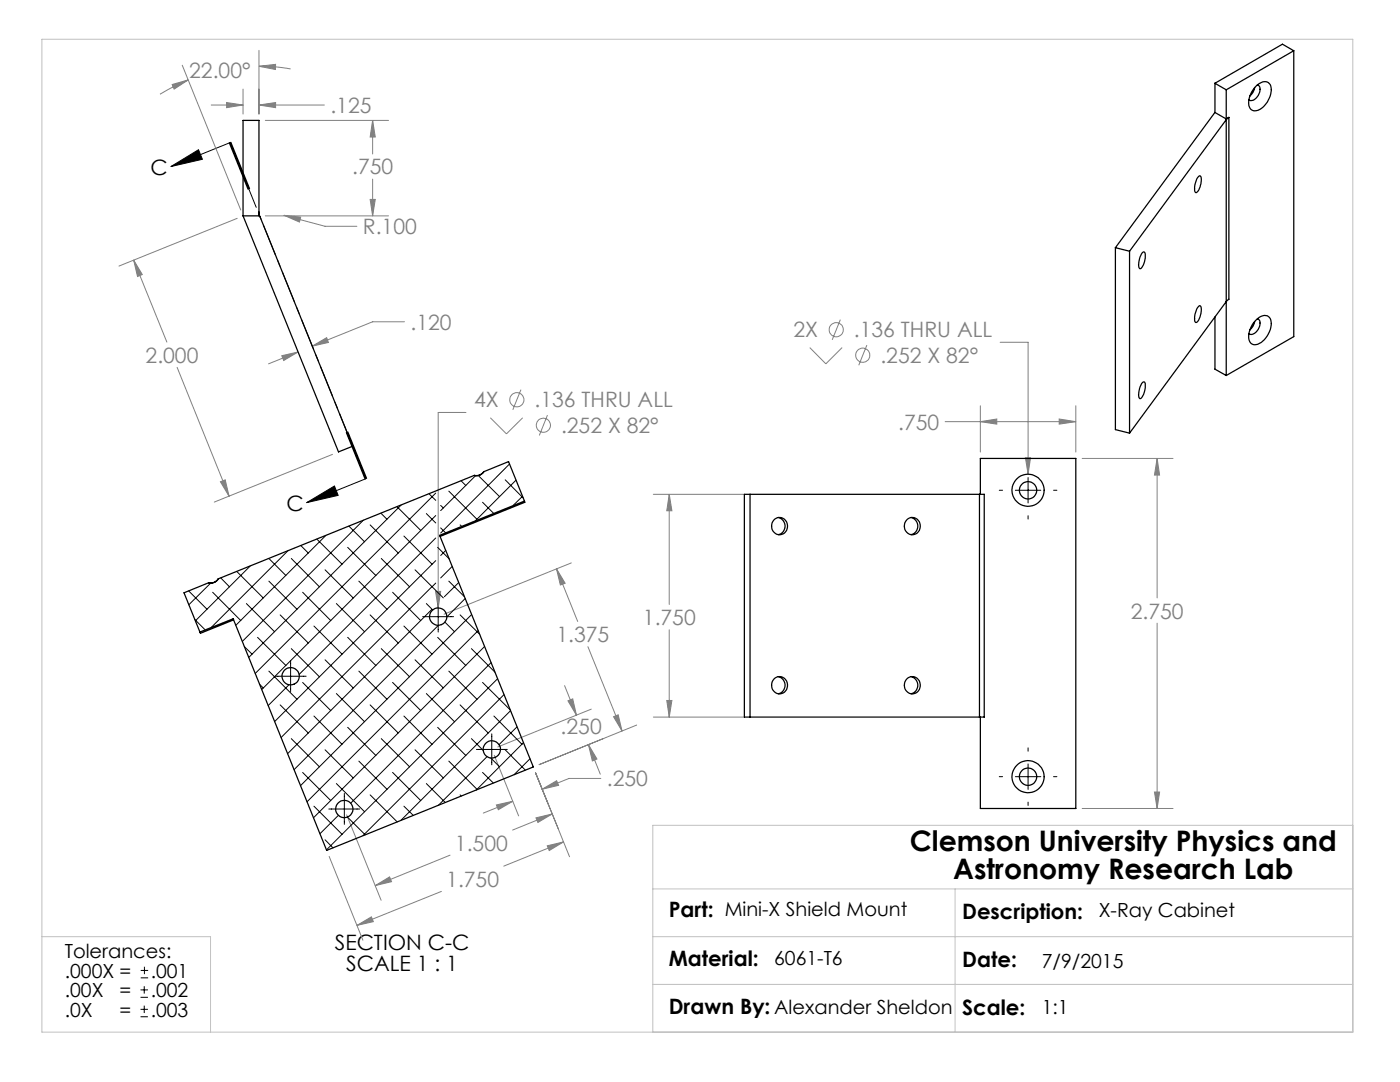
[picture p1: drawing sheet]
<svg xmlns="http://www.w3.org/2000/svg" width="279mm" height="216mm" viewBox="0 0 279 216" stroke-linecap="round" stroke-linejoin="round" font-family="sans-serif">
<g fill="none" stroke="#808080" stroke-width=".2">
<path d="M34.4 16.9l3.2-1-2.9 1.9zM36.4 13l11.6 28.9M37.6 15.9l-3.6 1.7-2.1 1.2M48.5 17.8v5M51.7 13.2l3.3-.4v1.1zM51.7 13.2a31.5 31.5 0 0 1 6.3 .6M51.7 10.1v12.7M42.2 21h6.3M45.2 20.5l3.3 .5-3.3 .5zM51.7 21l3.3-.5v1zM51.7 21h13M53 24h24.5"/>
<path d="M73.9 39.8h1l-.5 3.3zM74.4 24l.5 3.3h-1zM74.4 24v6.7M74.4 35.7v7.4M26.7 51.9l1.7 2.9-1 .4zM26.7 51.9l6.6 16.4M47.3 43.6l-23.6 9.5M53 43.1h24.5M56.7 43l3.3 .3-.2 1zM56.7 43l8.2 2.2h6.3M35.3 73.3l10.4 25.7M56.2 71l3.3-.8-2.9 1.7z"/>
<path d="M59.5 70.2l-5.9 2.4M62.3 69.1l2.9-1.7 .3 .9zM80.7 64.2h-6.3l-12.1 4.9M104 77.8l-1.7 4M161.6 69.4l3.2 3.2 3.3-3.2M167.7 63.8l-1.6 4M173 68.9l-1.6 4M199.6 68.3h5.6v26.3M44 96.1l.9-.4 .8 3.3zM66.4 90.7l-23.6 9.5M93 82.3h-5.5v39M97.9 83.4l3.2 3.2 3.2-3.2"/>
<path d="M109.3 82.8l-1.7 4.1M130.4 98.6h18M133.6 98.6l.5 3.3h-1zM133.6 98.6v22M188.6 84.1h26.1M195.7 84.1l3.2-.5v1zM195.7 81v9.2M204.6 91.3h1.1l-.5 3.3zM211.4 83.6l3.3 .5-3.3 .5zM214.7 81v9.2M216 91.5h18.1M230.9 91.5l.5 3.3h-1z"/>
<path d="M230.9 91.5v27.8M86.9 118h1l-.4 3.3zM111.1 113.5l1.7 2.9-1 .3zM111.1 113.5l4.2 10.5M114 112.3l-25.4 10.3M112.7 136.8l2.3 5.9M113.3 139.8l1-.3 .7 3.2zM117.3 129l6.8 16.9M133.1 139.8h1l-.5 3.3zM133.6 125.7v17.4M230.9 124.4v36.9M98.6 150.7l4.9 12.1"/>
<path d="M102.3 159.9l-5.9 2.3M108.2 157.5l2.9-1.7 .4 .9zM117.4 148.6l1.7 2.8-.9 .4zM117.4 148.6l2.4 5.9M118 141.5l-18.7 7.5M119.9 155.3h-6.3l-5.4 2.2M122.4 143l1-.4 .7 3.3zM127.1 144.7l-19.5 7.9M130.4 143.1h18M230.4 158h1l-.5 3.3zM65.7 170.9l6.7 16.7M69.2 162.6l6.9 17"/>
<path d="M74.9 176.7l2.9-1.7 .3 .9zM88.1 177.9l-16.8 6.7M89.8 170.6l-14.9 6.1M99.1 160.6l3.2-.7-2.9 1.7zM107 163.2l3.2-.8-2.8 1.7zM109.2 168.8l3.3-.8-2.9 1.7zM109.4 160.4l-2.5-6.2 6.8 16.8M110.2 162.4l-7.9 3.2M112.5 168l-12 4.8M216 161.3h18.1M71.3 184.6l2.8-1.6 .4 .9z"/>
<circle cx="103.2" cy="79.8" r="1.41"/>
<circle cx="166.9" cy="65.8" r="1.41"/>
<circle cx="172.2" cy="70.9" r="1.41"/>
<circle cx="108.4" cy="84.9" r="1.41"/>
</g>
<g fill="none" stroke="#000" stroke-width=".2">
<path d="M34.1 33.2l5.5-3.3 .8 1.9zM45.7 28.5l3.8 9.3zM45.9 28.5l-11.8 4.7M45.9 28.4l3.8 9.3M46.1 28.4l3.7 9.2M69.1 86.3l3.7 9.3M69.3 86.2l3.7 9.3M69.4 86.2l3.8 9.3M73 95.5l-11.8 4.8M199.4 97.8h.7M202.6 97.8h5.1M205.2 92.1v.6"/>
<path d="M205.2 95.3v5.1M210.3 97.8h.6M61.2 100.3l5.5-3.3 .8 1.8zM87.5 119.9v6.2M205.2 102.9v.7M54.9 134.9h6.2M58 131.8v6.2M84.3 123h6.2M68.7 158.3v6.2M95.1 149.5h6.1M98.1 146.4v6.2M199.4 155h.7"/>
<path d="M202.6 155h5.1M205.2 149.2v.7M205.2 152.4v5.1M210.3 155h.6M65.6 161.4h6.2M205.2 160.1v.6M28 199h1.5M28 197.5h1.5M28.1 195.1h1.5M28.1 193.6h1.5M28.8 196.8v1.5M28.8 192.9v1.5"/>
<path d="M28 202.9h1.5M28 201.4h1.5M28.8 200.7v1.4"/>
</g>
<path d="M73 95.5l-27.1-67.1" fill="none" stroke="#000" stroke-width=".2" stroke-dasharray="6.3 1.3 1.3 1.3" stroke-dashoffset="2.6"/>
<path d="M8.4 7.8h261.6v198.2h-261.6zM130.3 177.4h139.7M190.6 177.4v28.6M270 164.7h-139.7v41.3M8.4 186.9h33.6v19.1M130.3 186.9h139.7M130.3 196.4h139.7" fill="none" stroke="#c0c0c0" stroke-width=".2"/>
<path d="M61.2 100.3l5.5-3.3 .8 1.8zM34.1 33.2l5.5-3.3 .8 1.9z" fill="#000"/>
<path d="M133.1 139.8h1l-.5 3.3zM133.6 98.6l.5 3.3h-1zM230.4 158h1l-.5 3.3zM230.9 91.5l.5 3.3h-1zM211.4 83.6l3.3 .5-3.3 .5zM195.7 84.1l3.2-.5v1zM204.6 91.3l.6 3.3 .5-3.3zM51.7 21l3.3-.5v1zM45.2 20.5l3.3 .5-3.3 .5zM62.3 69.1l2.9-1.7 .3 .9zM56.2 71l3.3-.8-2.9 1.7zM51.7 13.2l3.3-.4v1.1zM34.4 16.9l3.2-1-2.9 1.9zM44 96.1l.9-.4 .8 3.3zM26.7 51.9l1.7 2.9-1 .4zM74.4 24l.5 3.3h-1zM73.9 39.8h1l-.5 3.3zM56.7 43l3.1 1.3 .2-1zM111.1 113.5l1.7 2.9-1 .3zM122.4 143l1-.4 .7 3.3zM117.4 148.6l1.7 2.8-.9 .4zM113.3 139.8l1-.3 .7 3.2zM108.2 157.5l2.9-1.7 .4 .9zM99.1 160.6l3.2-.7-2.9 1.7zM107 163.2l3.2-.8-2.8 1.7zM74.9 176.7l2.9-1.7 .3 .9zM109.2 168.8l3.3-.8-2.9 1.7zM71.3 184.6l2.8-1.6 .4 .9zM86.9 118l.6 3.3 .4-3.3z" fill="#808080"/>
<g fill="none" stroke="#000" stroke-width=".25">
<path d="M242.5 16.6v5.8M242.5 16.6l2.2 1.3M244.7 17.9v5.8M250.4 17.5a2.39 2.39 0 0 1 2.7-1 2.77 2.77 0 0 1 0 3.5 3.2 3.2 0 0 1-3 2.1 1.76 1.76 0 0 1-.9-2.2l.5-1.3zM250.4 17.5l-.4 1-.6 .7M250.9 16.9a1.17 1.17 0 0 1 .3 1.8 1.67 1.67 0 0 1-1.9 1.3l-.1-.1M258.2 10.1l-2.3-1.3-13.4 7.8M258.2 10.1l-13.5 7.8M258.2 10.1v57.1l-13.5 7.7M48.5 24h3.2v19.1h-3.2zM239.3 35.2l.2-.1a3.1 3.1 0 0 1-.8 3.4 1.52 1.52 0 0 1-.2-1.8l.3-1zM242.5 22.4l-19.9 27"/>
<path d="M242.5 22.4l2.2 1.3M244.7 23.9l-19.3 26.2M244.7 23.9v51M245.3 23.4l-.6 .5M245.3 23.4v36.3l-.5 .4-19.4 26.3M245.3 23.4l-.6 .3M51.7 42.3l.1 .8 18.6 45.9-2.8 1.2-19.1-47.1M222.6 49.4l2.8 .7M222.6 49.4v36.3l2.8 .7M225.4 50.1v36.3M228.1 50.3h.2a2.78 2.78 0 0 1-.2 2.8l-.6 .5a1.53 1.53 0 0 1-.1-1.7l.1-.7zM227.9 76.4l.4-.2a2.16 2.16 0 0 1 0 2.2l-.4 .8-.4 .4a1.53 1.53 0 0 1-.1-1.8z"/>
<path d="M239.4 61h.1a3 3 0 0 1-.8 3.3 1.43 1.43 0 0 1-.2-1.7l.3-.9zM242.5 63.3v10.4l2.2 1.2M250.4 64.2l-.4 .9-.6 .7M250.7 63.8a1.86 1.86 0 0 1 2.6-.5 3.9 3.9 0 0 1-1.3 4.8 1.7 1.7 0 0 1-2.5 .2 4.1 4.1 0 0 1 1.2-4.5zM250.9 63.6a1.17 1.17 0 0 1 .3 1.8 1.5 1.5 0 0 1-2 1.2M94.7 94.9l-51.1 20.6M96.6 94.1l-.7 .7-.6 .1h-.6M96.6 94.1a1.8 1.8 0 0 1-1.9 .8M96.6 94.1l4.9-2 3.2 7.9M104.7 100l-17 6.8 18.7 46.2-41.2 16.7-18.7-46.2-6.6 2.6M104.7 100v.2l-16.9 6.8M149.7 98.6v44.5"/>
<path d="M195.5 98.6h.9v44.5h-.9M195.5 98.6v44.5M195.5 98.6h-46.9v44.5h46.9M195.7 98.6v-7.1h19v69.8h-19v-18.2M41.7 116.3l-5 2 3.2 7.8M43.6 115.5l-.7 .7-.6 .1h-.6M43.6 115.5a1.75 1.75 0 0 1-1.9 .8M154.5 103.7a1.69 1.69 0 0 1 2.6 .7 1.69 1.69 0 0 1-1.5 2.3 1.75 1.75 0 0 1-1.5-1.1 1.75 1.75 0 0 1 .4-1.9zM155.3 103.3a1.76 1.76 0 0 1 1.4 1.7 1.76 1.76 0 0 1-1.4 1.7M181 103.7a1.69 1.69 0 0 1 2.6 .7 1.69 1.69 0 0 1-1.5 2.3 1.75 1.75 0 0 1-1.5-1.1 1.75 1.75 0 0 1 .4-1.9zM181.8 103.3a1.76 1.76 0 0 1 1.4 1.7 1.76 1.76 0 0 1-1.4 1.7M46.6 123.7l-6.6 2.7-.1-.3"/>
<path d="M154.5 135.5a1.69 1.69 0 0 1 2.6 .7 1.69 1.69 0 0 1-1.5 2.3 1.75 1.75 0 0 1-1.5-1.1 1.75 1.75 0 0 1 .4-1.9zM155.3 135a1.76 1.76 0 0 1 1.4 1.7 1.76 1.76 0 0 1-1.4 1.7M181 135.5a1.69 1.69 0 0 1 2.6 .7 1.69 1.69 0 0 1-1.5 2.3 1.75 1.75 0 0 1-1.5-1.1 1.75 1.75 0 0 1 .4-1.9zM181.8 135a1.76 1.76 0 0 1 1.4 1.7 1.76 1.76 0 0 1-1.4 1.7"/>
<circle cx="205.2" cy="97.8" r="1.73"/>
<circle cx="205.2" cy="97.8" r="3.2"/>
<circle cx="58" cy="134.9" r="1.73"/>
<circle cx="87.4" cy="123" r="1.73"/>
<circle cx="98.1" cy="149.5" r="1.73"/>
<circle cx="205.2" cy="155" r="1.73"/>
<circle cx="205.2" cy="155" r="3.2"/>
<circle cx="68.7" cy="161.4" r="1.73"/>
</g>
<g fill="none" stroke="#000" stroke-width=".2">
<path d="M85.6 98.5l1.4 1.3M87 98.4l-36.1 36M89.6 98l5.6 5.6M92 95.9l1 1M94.9 94.9l-7 7M95.5 94.9l4.2 4.2M100.8 95.7l3.6 3.6M101.7 92.6l-13.8 13.8M103 95.8l-8.1 8.1M104.3 99l-1.9 1.9M37.6 117.9l3.7 3.7M42.1 116.3l-4.4 4.4"/>
<path d="M42.4 118.2l5.6 5.6M44.1 115.3l1.7 1.8M47.2 114l5.3 5.3M50 112.9l-11 11M53.7 116l5.6 5.6M53.7 111.4l3.3 3.4M57.5 109.9l-15.4 15.3M58.1 111.4l5.6 5.7M60 108.9l1.5 1.4M60.4 118.2l5.6 5.6M63.2 107.6l5.1 5M64.9 113.7l5.6 5.6"/>
<path d="M65 106.9l-17.9 17.9M69.4 109.2l5.6 5.6M69.6 105l3.1 3.1M71.6 116l5.6 5.6M72.5 103.8l-24.1 24.2M73.9 104.7l5.6 5.6M76 102.4l1.2 1.2M76.1 111.4l5.6 5.7M78.4 118.2l5.6 5.6M79.2 101.1l4.8 4.7M80.1 100.8l-30.5 30.4M80.6 107l5.6 5.6"/>
<path d="M82.8 113.7l5.7 5.6M85.1 102.5l1.9 1.9M86.2 117.1l-30.1 30.1M87 102.9l-34.8 34.7M87 107.4l-27.3 27.2M87 111.9l-32.2 32.1M87 116.3l-.7 .7M87.3 109.2l2.3 2.3M87.9 105.3l1 1M87.9 100.9l.6 .5M89 109.8l-1.1 1M89.6 116l3.1 3.1"/>
<path d="M90.2 113l-2.3 2.3M91.5 116.2l-2.8 2.9M91.8 104.7l.3 .3M92.9 119.4l-3.7 3.7M96.3 100.2l2.2 2.2M38.9 123.6l2.1 2.1M48.8 129l1.5 1.5M49.2 120.4l5.6 5.6M51.4 127.2l5.6 5.6M51.8 136.6l.7 .7M53.7 133.9l5.6 5.6M55.9 122.7l5.6 5.6"/>
<path d="M57.7 136.6l-4.2 4.2M58.1 129.4l5.6 5.6M60.4 136.2l5.6 5.6M62.7 124.9l5.6 5.6M64.9 131.7l5.6 5.6M67.1 138.4l5.6 5.6M67.1 120.4l5.6 5.6M69.4 127.2l5.6 5.6M71.6 133.9l5.6 5.6M73.9 122.7l5.6 5.6M76.1 129.4l5.6 5.6M78.4 136.2l5.6 5.6"/>
<path d="M80.6 124.9l5.6 5.6M82.8 131.7l5.7 5.6M85.1 138.4l5.6 5.6M85.1 120.4l1.3 1.3M86.2 121.6l-28.8 28.8M87.3 127.2l5.7 5.6M87.5 124.8l-28.8 28.8M88.8 124.1l1.9 1.9M89.6 133.9l5.6 5.6M91.8 122.7l3.9 3.9M94.1 129.4l4.7 4.7M94.1 122.6l-34.1 34.2"/>
<path d="M95.4 125.8l-34.1 34.2M96.3 136.2l5.5 5.4M96.7 129l-34.1 34.2M98 132.2l-28 28.1M99.3 135.4l-34.1 34.2M100.6 138.6l-28.2 28.2M55.9 140.7l5.6 5.6M58.1 147.4l5.6 5.6M60.4 154.1l5.6 5.6M62.7 142.9l5.6 5.6M64.9 149.6l5.6 5.6M67.1 156.4l5.6 5.6"/>
<path d="M69.4 145.1l5.6 5.6M71.6 151.9l5.6 5.6M73.9 158.6l5.4 5.4M73.9 140.7l5.6 5.6M76.1 147.4l5.6 5.6M78.4 154.1l5.6 5.6M80.6 142.9l5.6 5.6M82.8 149.6l5.7 5.6M85.1 156.4l3.8 3.7M87.3 145.1l5.7 5.6M89.6 151.9l5.6 5.6M91.8 158.6l.3 .3"/>
<path d="M91.8 140.7l5.6 5.6M94.1 147.4l2.3 2.4M96.3 154.1l2.2 2.1M97.2 151l-9.7 9.7M97.9 151.2l1.8 1.8M98.6 142.9l5.6 5.6M100.8 149.6l4 4.1M101.9 141.8l-21.9 21.9M103.2 145l-3.6 3.6M104.5 148.2l-9.5 9.5M105.8 151.4l-3.2 3.2M62.7 160.9l5.6 5.6"/>
<path d="M64.9 167.6l1.6 1.6M67.5 162.7l-3.6 3.7M69.4 163.1l3.5 3.5M80.6 160.9l1.9 1.8"/>
</g>
<g font-size="5.6">
<text x="181.6" y="169.8">Clemson University Physics and</text>
<text x="190.2" y="175.5">Astronomy Research Lab</text>
</g>
<g font-size="4.2" fill="#808080">
<text x="37.8" y="15.6">22.00°</text>
<text x="65.9" y="22.5">.125</text>
<text x="70.3" y="34.8">.750</text>
<text x="72.4" y="46.7">R.100</text>
<text x="81.9" y="65.8">.120</text>
<text x="158.3" y="67.3">2X</text>
<text x="170.4" y="67.3">.136 THRU ALL</text>
<text x="29.1" y="72.4">2.000</text>
<text x="175.7" y="72.4">.252 X 82°</text>
<text x="94.6" y="81.3">4X</text>
<text x="106.7" y="81.3">.136 THRU ALL</text>
<text x="112" y="86.4">.252 X 82°</text>
<text x="179.3" y="85.7">.750</text>
<text x="128.3" y="124.7">1.750</text>
<text x="225.7" y="123.4">2.750</text>
<text x="111.1" y="128.1">1.375</text>
<text x="111.9" y="146.5">.250</text>
<text x="121.1" y="156.9">.250</text>
<text x="90.8" y="169.7">1.500</text>
<text x="89.1" y="176.9">1.750</text>
</g>
<g font-size="4.2">
<text x="30.1" y="34.9">C</text>
<text x="57.2" y="101.9">C</text>
<text x="133.5" y="183.1">Part: Mini-X Shield Mount</text>
<text x="192" y="183.3">Description:</text>
<text x="66.8" y="189.5">SECTION C-C</text>
<text x="69.1" y="193.7">SCALE 1 : 1</text>
<text x="133.5" y="192.7">Material:</text>
<text x="192" y="192.9">Date:</text>
<text x="133.5" y="202.3">Drawn By: Alexander Sheldon</text>
<text x="192" y="202.5">Scale:</text>
</g>
<g font-size="3.9">
<text x="219.3" y="183.1">X-Ray Cabinet</text>
<text x="12.9" y="191.2">Tolerances:</text>
<text x="12.9" y="195.1">.000X =</text>
<text x="30.1" y="195.1">.001</text>
<text x="154.5" y="192.5">6061-T6</text>
<text x="207.9" y="193.1">7/9/2015</text>
<text x="12.9" y="199">.00X</text>
<text x="12.9" y="202.8">.0X</text>
<text x="23.9" y="202.8">=</text>
<text x="23.9" y="199">=</text>
<text x="30.1" y="202.8">.003</text>
<text x="30.1" y="199">.002</text>
<text x="207.9" y="202.3">1:1</text>
</g>
</svg>
